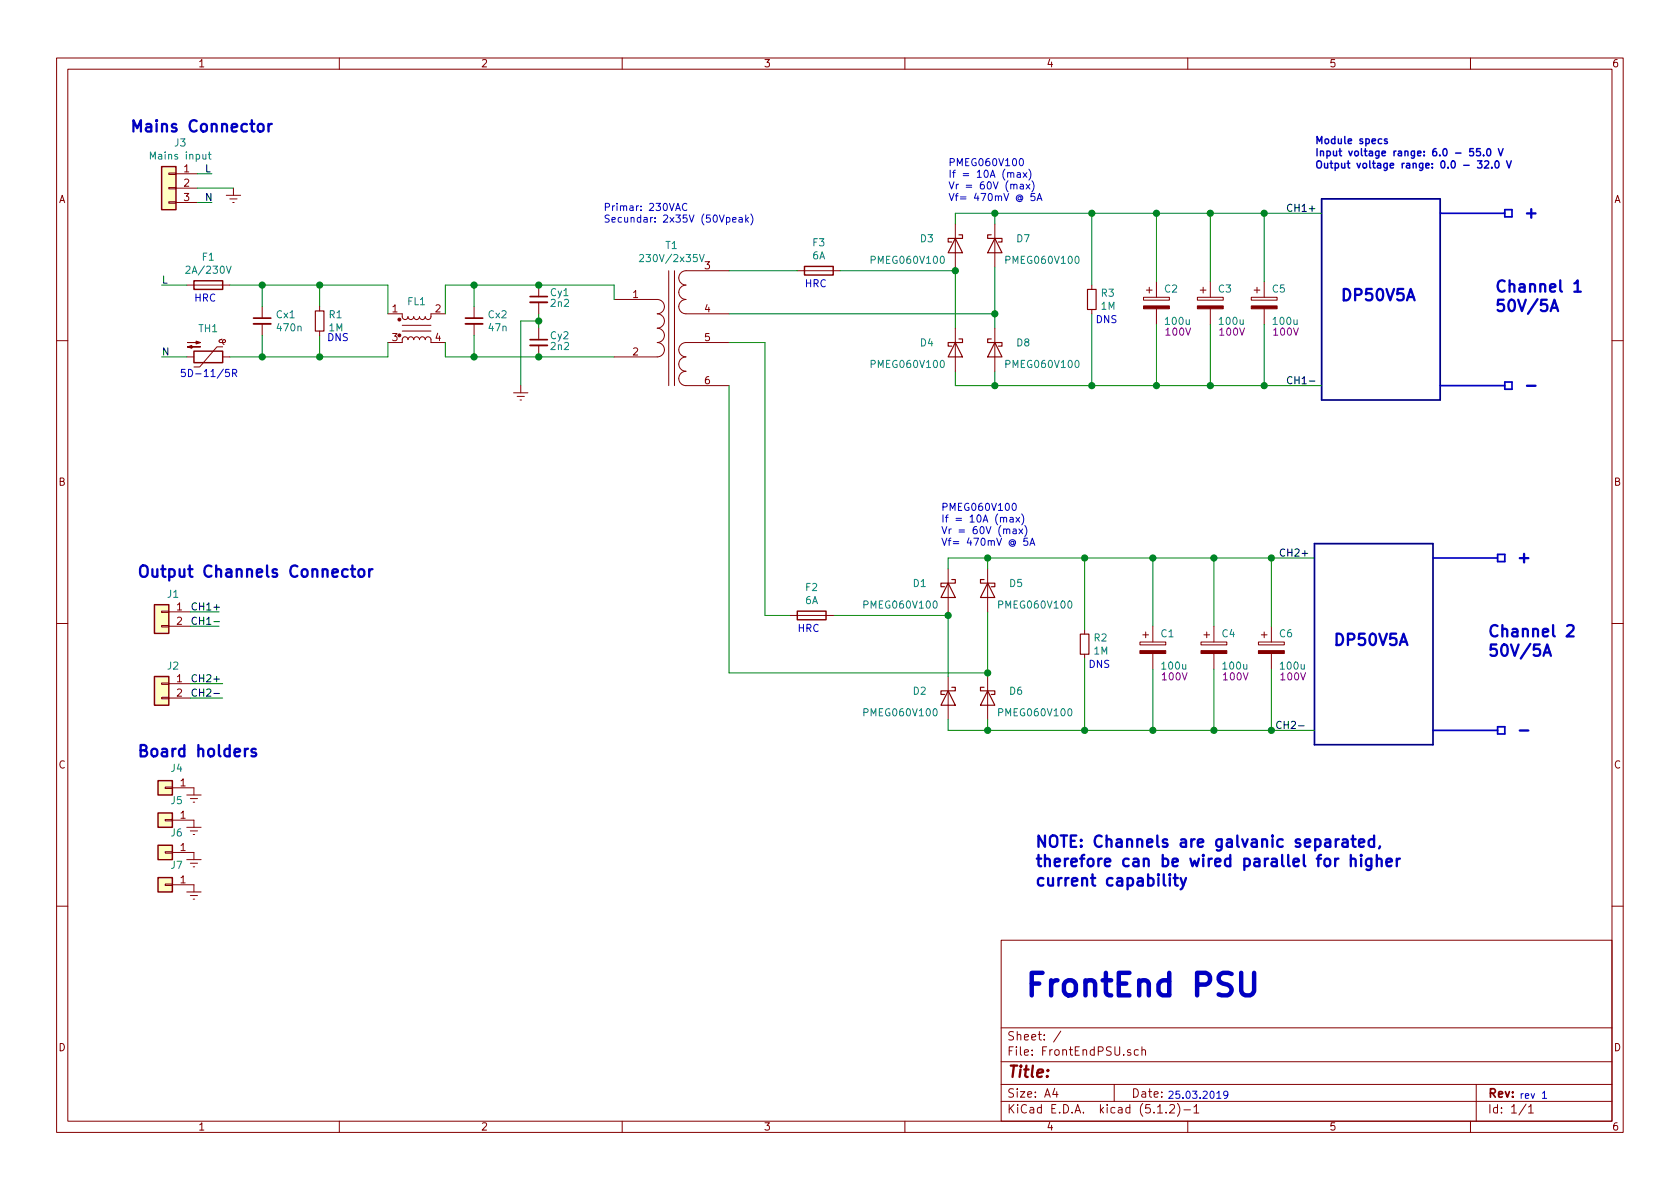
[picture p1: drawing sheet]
<svg xmlns="http://www.w3.org/2000/svg" width="297mm" height="210mm" viewBox="0 0 297 210" stroke-linecap="round" stroke-linejoin="round" font-family="sans-serif">
<g fill="none" stroke="#840000" stroke-width=".18">
<path d="M10 10.3h277v189.9h-277zM12 12.2h273v186.1h-273zM60 10.3v1.9M110 10.3v1.9M160 10.3v1.9M210 10.3v1.9M260 10.3v1.9M29.8 35.7h1.3v.2h-1.3zM29.8 33.1h1.3v.3h-1.3zM29.8 30.6h1.3v.3h-1.3zM31.1 30.7h3.8M31.1 33.3h3.8"/>
<path d="M31.1 35.8h3.8M40 34.5h2.5M40.6 35.2h1.3M41.1 35.8h.3M41.3 33.3v1.2M168.9 39.6v7.6M175.9 39.6v7.6M33 50.4h7.6M39.2 59.9l-.1 .2h-.2l-.2 .3 .2 .2h.8l.2-.2-.1-.3h-.3l-.2 .3 .1 .4 .2 .1M46.4 54.2v2.1M46.4 57.3v2M56.5 54.2v.8"/>
<path d="M56.5 58.5v.8M68.6 55.5h2.5v.7l.5 .3 .3-.1 .2-.4 .1 .3 .4 .2 .3-.1 .3-.4 .1 .3 .3 .2 .4-.1 .2-.4 .3 .5 .5-.1 .2-.4 .2 .4 .4 .1 .4-.3v-.7h2.5M71.1 57.5h5.1M71.1 58.5h5.1M83.8 54.2v2.1M83.8 57.3v2M95.2 50.4v2M95.2 53.5v2M95.2 58v2.1M108.6 53h7.6a1.27 1.27 0 0 1 1.3 1.2 1.27 1.27 0 0 1-1.3 1.3 1.27 1.27 0 0 1 1.3 1.3 1.27 1.27 0 0 1-1.3 1.2 1.27 1.27 0 0 1 1.3 1.3 1.27 1.27 0 0 1-1.3 1.3 1.27 1.27 0 0 1 1.3 1.2 1.27 1.27 0 0 1-1.3 1.3h-7.6M118.2 47.9v20.3M119.3 47.9v20.3"/>
<path d="M128.9 47.9h-7.6a1.27 1.27 0 0 0-1.3 1.2 1.27 1.27 0 0 0 1.3 1.3 1.27 1.27 0 0 0-1.3 1.3 1.27 1.27 0 0 0 1.3 1.3 1.27 1.27 0 0 0-1.3 1.2 1.27 1.27 0 0 0 1.3 1.3h7.6M141 47.9h7.6M168.9 58v7.7M175.9 58v7.7M193 50.4v.8M193 54.7v.8M202.2 52.6h4.6v.5h-4.6zM202.7 51.3h1M203.2 50.8v1M204.5 49.8v2.8M204.5 54.6v2.8M211.7 52.6h4.6v.5h-4.6z"/>
<path d="M212.2 51.3h1M212.7 50.8v1M214 49.8v2.8M214 54.6v2.8M221.2 52.6h4.6v.5h-4.6zM221.7 51.3h1.1M222.2 50.8v1M223.5 49.8v2.8M223.5 54.6v2.8M10 60.2h2M33 63.1h1.3M39.4 61.3h-1l-3.1 3.6h-1"/>
<path d="M39.4 63.1h1.2M68.6 60.6h2.5v-.7l.4-.3 .5 .1 .1 .4 .2-.4 .2-.1 .5 .1 .2 .4 .1-.4 .3-.1 .4 .1 .2 .4 .1-.4 .3-.1 .4 .1 .2 .4 .2-.4 .4-.1 .4 .3v.7h2.5M90.8 69.5h2.5M91.4 70.1h1.3M91.9 70.7h.3M92.1 68.2v1.3M95.2 61.1v2M128.9 60.6h-7.6a1.27 1.27 0 0 0-1.3 1.2 1.27 1.27 0 0 0 1.3 1.3 1.27 1.27 0 0 0-1.3 1.3 1.27 1.27 0 0 0 1.3 1.3 1.27 1.27 0 0 0-1.3 1.2 1.27 1.27 0 0 0 1.3 1.3h7.6M285 60.2h2M10 110.3h2M28.6 110.6h1.2v.3h-1.2zM28.6 108.1h1.2v.2h-1.2z"/>
<path d="M29.8 108.2h3.9M29.8 110.7h3.9M139.7 108.8h7.6M167.6 100.6v7.6M167.6 119.6v7.6M174.6 100.6v7.6M174.6 119.6v7.6M191.8 111.4v.7M191.8 115.7v.8M201.5 113.5h4.6v.5h-4.6zM202.1 112.3h1M202.6 111.8v1"/>
<path d="M203.8 110.7v2.8M203.8 115.6v2.8M212.3 113.5h4.6v.5h-4.6zM212.9 112.3h1M213.4 111.8v1M214.6 110.7v2.8M214.6 115.6v2.8M222.5 113.5h4.6v.5h-4.6zM223 112.3h1M223.5 111.8v1M224.8 110.7v2.8M224.8 115.6v2.8"/>
<path d="M285 110.3h2M28.6 123.3h1.2v.3h-1.2zM28.6 120.8h1.2v.2h-1.2zM29.2 139.2h1.3v.2h-1.3zM29.8 120.9h3.9M29.8 123.4h3.9M30.5 139.3h3.8v1.3M29.2 144.9h1.3v.3h-1.3zM29.2 150.6h1.3v.3h-1.3zM29.2 156.3h1.3v.3h-1.3zM30.5 145h3.8v1.3M30.5 150.7h3.8v1.3"/>
<path d="M30.5 156.5h3.8v1.2M33 140.6h2.6M33 146.3h2.6M33 152h2.6M33 157.7h2.6M33.7 141.2h1.2M33.7 146.9h1.2M33.7 152.6h1.2M33.7 158.4h1.2M34.2 141.9h.2M34.2 147.6h.2M34.2 153.3h.2"/>
<path d="M34.2 159h.2M10 160.2h2M177 166.3h108v32h-108zM285 160.2h2M60 198.3v1.9M110 198.3v1.9M160 198.3v1.9M177 194.8h108M177 191.8h108M177 187.8h108M177 181.8h108M186.5 192.5l-.4 1h1"/>
<path d="M186.8 193v1M187.6 182.3l-1.3 2M197 191.8v3M199.9 185.7l-.4-.1-.2 .2 .1 .2 .5 .2v.3h-.6M201.3 185.7l-.5-.1-.2 .3v.6l.2 .1 .5-.1M201.9 185.7l.2-.1 .4 .1v.9M201.9 185.1v1.5M204.7 196.8h.8M206.2 196.7v.1M206.8 195.5l.2-.2h.4l.2 .2 .1 .3-.1 .2-.8 .8h.9M208.2 195.1a1.71 1.71 0 0 1 0 2.3M209.3 196.3h1.2"/>
<path d="M210 198.3v1.9M211.1 195.8l.4-.5v1.5M211.1 196.8h.9M260 198.3v1.9M261 191.8v6.5M269.8 195.2l-1.2 2M270.3 195.8l.4-.5v1.5M270.3 196.8h.8"/>
</g>
<g fill="#ffffc2" stroke="#ffffc2" stroke-width=".18">
<path d="M28.6 29.5h2.5v7.6h-2.5z"/>
<path d="M27.3 106.9h2.5v5.1h-2.5z"/>
<path d="M27.3 119.6h2.5v5.1h-2.5z"/>
<path d="M27.9 138h2.6v2.6h-2.6z"/>
<path d="M27.9 143.8h2.6v2.5h-2.6z"/>
<path d="M27.9 149.5h2.6v2.5h-2.6z"/>
<path d="M27.9 155.2h2.6v2.5h-2.6z"/>
</g>
<path d="M28.6 29.5h2.5v7.6h-2.5zM34.3 49.7h5.1v1.5h-5.1zM142.2 47.1h5.1v1.5h-5.1zM34.3 62.1h5.1v2h-5.1zM27.3 106.9h2.5v5.1h-2.5zM27.3 119.6h2.5v5.1h-2.5zM141 108.1h5v1.5h-5zM27.9 138h2.6v2.6h-2.6zM27.9 143.8h2.6v2.5h-2.6zM27.9 149.5h2.6v2.5h-2.6zM27.9 155.2h2.6v2.5h-2.6z" fill="none" stroke="#840000" stroke-width=".25"/>
<path d="M36.8 27.3h.5M37 26.9v1.1l.3 .1M32.9 47.2l.5-.1 .2 .3v.2l-.8 .7h.8M40 47.1l.4 1.2 .5-1.2M113.1 45.1l.5-.1 .2 .4-.1 .2-.7 .7h.8M123.7 45l.4 1.3 .4-1.3" fill="none" stroke="#008484" stroke-width=".18"/>
<g fill="none" stroke="#008400" stroke-width=".18">
<path d="M34.9 35.8h2.6M34.9 30.7h2.6M34.9 33.3h6.4M175.9 37.7v1.9M193 37.7v12.7M204.5 37.7v12.1M214 37.7v12.1M223.5 37.7v12.1M233.7 37.7h-64.8v1.9M28.6 50.4h4.4M40.6 50.4h28v5.1M46.4 50.4v3.8"/>
<path d="M46.4 59.3v3.8M56.5 50.4v3.8M56.5 59.3v3.8M83.8 50.4v3.8M83.8 59.3v3.8M95.2 55.5v2.5M95.2 56.8h-3.1v11.4M108.6 53v-2.6h-29.9v5.1M128.9 47.9h12.1M128.9 55.5h47M148.6 47.9h20.3M168.9 47.2v10.8"/>
<path d="M175.9 47.2v10.8M193 55.5v12.7M204.5 57.4v10.8M214 57.4v10.8M223.5 57.4v10.8M28.6 63.1h4.4M68.6 60.6v2.5h-28M78.7 60.6v2.5h29.9M128.9 60.6h6.4v48.2h4.4M128.9 68.2v50.8h45.7M168.9 65.7v2.5h64.8M175.9 65.7v2.5"/>
<path d="M174.6 98.7v1.9M191.8 98.7v12.7M203.8 98.7v12M214.6 98.7v12M224.8 98.7v12M232.4 98.7h-64.8v1.9M33.7 108.2h5M33.7 110.7h5M147.3 108.8h20.3M167.6 108.2v11.4M174.6 108.2v11.4M191.8 116.5v12.7"/>
<path d="M203.8 118.4v10.8M214.6 118.4v10.8M224.8 118.4v10.8M33.7 120.9h5.7M33.7 123.4h5.7M167.6 127.2v2h64.8M174.6 127.2v2"/>
</g>
<g fill="#840000" stroke="#840000" stroke-width=".18">
<path d="M33.1 60.6h2.3l-.7 .2v-.5l.7 .3z"/>
<path d="M33.1 61.3l.8-.2v.5l-.8-.3h2.3z"/>
<path d="M202.2 54.1h4.6v.5h-4.6z"/>
<path d="M211.7 54.1h4.6v.5h-4.6z"/>
<path d="M201.5 115.1h4.6v.5h-4.6z"/>
<path d="M212.3 115.1h4.6v.5h-4.6z"/>
<path d="M221.2 54.1h4.6v.5h-4.6z"/>
<path d="M222.5 115.1h4.6v.5h-4.6z"/>
<circle cx="70.6" cy="56.5" r=".25"/>
</g>
<path d="M44.8 57.3h3.1M82.3 57.3h3M93.7 53.5h3.1M93.7 61.1h3.1" fill="none" stroke="#840000" stroke-width=".33"/>
<path d="M44.8 56.3h3.1M82.3 56.3h3M93.7 52.4h3.1M93.7 60.1h3.1" fill="none" stroke="#840000" stroke-width=".3"/>
<g fill="#008400" stroke="#008400" stroke-width=".25">
<circle cx="46.4" cy="63.1" r=".51"/>
<circle cx="46.4" cy="50.4" r=".51"/>
<circle cx="56.5" cy="63.1" r=".51"/>
<circle cx="83.8" cy="63.1" r=".51"/>
<circle cx="95.3" cy="50.4" r=".51"/>
<circle cx="193" cy="37.7" r=".51"/>
<circle cx="193" cy="68.2" r=".51"/>
<circle cx="204.5" cy="37.7" r=".51"/>
<circle cx="204.5" cy="68.2" r=".51"/>
<circle cx="191.8" cy="98.7" r=".51"/>
<circle cx="191.8" cy="129.2" r=".51"/>
<circle cx="203.8" cy="98.7" r=".51"/>
<circle cx="214.6" cy="98.7" r=".51"/>
<circle cx="224.8" cy="98.7" r=".51"/>
<circle cx="203.8" cy="129.2" r=".51"/>
<circle cx="214.6" cy="129.2" r=".51"/>
<circle cx="224.8" cy="129.2" r=".51"/>
<circle cx="214" cy="37.7" r=".51"/>
<circle cx="223.5" cy="37.7" r=".51"/>
<circle cx="223.5" cy="68.2" r=".51"/>
<circle cx="214" cy="68.2" r=".51"/>
<circle cx="175.9" cy="68.2" r=".51"/>
<circle cx="168.9" cy="47.9" r=".51"/>
<circle cx="175.9" cy="55.5" r=".51"/>
<circle cx="175.9" cy="37.7" r=".51"/>
<circle cx="167.6" cy="108.8" r=".51"/>
<circle cx="174.6" cy="119" r=".51"/>
<circle cx="174.6" cy="98.7" r=".51"/>
<circle cx="174.6" cy="129.2" r=".51"/>
<circle cx="95.3" cy="63.1" r=".51"/>
<circle cx="95.3" cy="56.8" r=".51"/>
<circle cx="83.8" cy="50.4" r=".51"/>
<circle cx="56.5" cy="50.4" r=".51"/>
</g>
<g fill="none" stroke="#0000c2" stroke-width=".18">
<path d="M119.5 37.2l.4-1.2 .4 1.2M119.6 36.9h.6M121.4 36.1a.6 .6 0 0 0-.8 .4 .6 .6 0 0 0 .6 .7l.2-.1M129.5 38.9l.6-.1v-.3l-.4-.1-.2 .2 .1 .6h.5M130.7 38.5h.5v.8M131.2 38.8h-.4l-.2 .2 .1 .2h.5M131.9 38v1.3M132 38.8l.3 .5M132.3 38.4l-.4 .5M132.7 37.8a1.4 1.4 0 0 1 0 2M179.9 30.6h.4l.1 .8M180.3 28.2l.2-.2a.67 .67 0 0 1 .5 .7 .67 .67 0 0 1-.5 .6l-.3-.5z"/>
<path d="M180.4 30.8l-.4 .1-.2 .2 .1 .2h.5M180.4 32.6h.5v.8M180.9 30.5l.7 .9M180.9 32.9h-.4l-.2 .2 .2 .3h.4M181.4 32.6l.7 .8M181.6 30.5l-.7 .9M181.9 29.9a1.47 1.47 0 0 1 0 1.9M182.1 32.6l-.7 .8M182.4 32a1.4 1.4 0 0 1 0 1.9M183 34.2h-.7v.6l.1-.1 .6 .1v.6l-.2 .1-.5-.1M183.4 35.5l.4-1.3 .4 1.3M183.5 35.1h.6"/>
<path d="M40.5 65.3h-.6v.6l.4-.1 .3 .3v.3l-.3 .2-.4-.1M41.1 66l.6-.1 .2-.1-.1-.3-.2-.2h-.5v1.3M41.4 66l.5 .6M178.6 91.5h.5v.8M179.1 89.1l.1-.1a.67 .67 0 0 1 .5 .6 .67 .67 0 0 1-.5 .7l-.3-.5zM179.1 91.8h-.4l-.2 .2 .1 .3h.5M179.1 93.6h.5l.1 .8M179.6 91.5l.7 .8M179.7 93.8l-.5 .1-.1 .2 .1 .3 .5-.1M180.2 93.5l.6 .9M180.3 91.5l-.7 .8M180.6 90.9a1.47 1.47 0 0 1 0 1.9"/>
<path d="M180.8 93.5l-.6 .9M181.2 92.9a1.4 1.4 0 0 1 0 2M181.7 95.2h-.6l-.1 .6 .2-.1 .5 .1v.5l-.2 .1-.5-.1M182.1 96.4l.4-1.2 .5 1.2M182.2 96.1h.6M215.1 194.2h.8M217.1 193.5l-.3 .2h-.3l-.1-.2 .1-.5h.3l.2 .1a.84 .84 0 0 1-.3 1.1h-.2M272.7 193.3l.4-.3v1.2M272.7 194.2h.8"/>
</g>
<path d="M219.5 172v3.3l.1 .3a1.3 1.3 0 0 0 1.8 .2l.3-.5v-3.3" fill="none" stroke="#0000c2" stroke-width=".79"/>
<g fill="none" stroke="#840000" stroke-width=".2">
<path d="M55.8 55h1.5v3.5h-1.5zM168.9 42.2l1.3 2.5h-2.6zM169.5 41.5h.7v.7h-2.6v.6h.7M169.5 59.9h.7v.7h-2.6v.6h.7M175.3 41.5h-.7v.7h2.6v.6h-.7M175.3 59.9h-.7v.7h2.6v.6h-.7M175.9 42.2l1.3 2.5h-2.6zM192.3 51.2h1.5v3.5h-1.5zM168.9 60.6l1.3 2.5h-2.6zM175.9 60.6l1.3 2.5h-2.6zM167.6 103.1l1.3 2.6h-2.5zM168.3 102.5h.6v.6h-2.5v.7h.6"/>
<path d="M174 102.5h-.6v.6h2.5v.7h-.6M174.6 103.1l1.3 2.6h-2.5zM191 112.1h1.5v3.6h-1.5zM167.6 122.2l1.3 2.5h-2.5zM168.3 121.5h.6v.7h-2.5v.6h.6M174 121.5h-.6v.7h2.5v.6h-.6M174.6 122.2l1.3 2.5h-2.5z"/>
</g>
<g fill="none" stroke="#0000c2" stroke-width=".41">
<path d="M45.7 22a.54 .54 0 0 1 .9 .3v.6a.54 .54 0 0 1-.5 .4 .54 .54 0 0 1-.5-.4v-.6zM47.5 21.9v1.4M48.1 21.9l-.4 .1-.2 .3M274.2 55l.6-2 .7 2M274.3 54.4h1M278.4 50.1l.5-.5v2M278.4 51.6h1.1M270 68.2h1.5M62.3 100v1.7l.1 .2 .4 .1M62 100.7h.8M63.6 100.8a.54 .54 0 0 1 .8 .2v.6a.54 .54 0 0 1-.5 .4 .54 .54 0 0 1-.5-.4v-.6zM65.3 100.7v1.3"/>
<path d="M65.9 100.7l-.4 .1-.2 .2M272.9 116l.7-2 .6 2M273.1 115.4h.9M277.1 110.7l.3-.2h.5a.45 .45 0 0 1 .3 .6v.3l-1.2 1.1h1.2M45.2 132.5l-.2-.1-.4 .1-.2 .2 .2 .3a.67 .67 0 0 1 .7 .4l-.3 .4-.6-.2M268.7 129.2h1.5M207.5 155.3h.8M207.8 154.6v1.7l.1 .2 .4 .1M208.7 155.3l.5 1.3M209.7 155.3l-.7 1.8-.3 .2M237.4 148.5l.2-.1 .6 .1 .1 1.3M238.3 148.9l-.7 .1a.39 .39 0 0 0-.3 .4 .39 .39 0 0 0 .3 .4l.7-.1"/>
<path d="M238.8 152a.52 .52 0 0 1 .8-.1l.1 1.3M238.8 151.2v2M238.9 148.4h.8M239.2 147.7v1.7l.1 .3 .4 .1M240.3 149.1l.9-.2-.1-.4-.5-.1-.3 .3 .1 1 .2 .1 .5-.1M240.7 151.2l-.1 .1 .1 .1v-.2v.2M240.7 151.8v1.4M242.5 151.8v1.7a.54 .54 0 0 1-.9 .2M242.5 151.9l-.6-.1-.4 .4v.6l.2 .3 .2 .1 .6-.1M243 148.5l-.6-.1-.4 .4v.6l.2 .3 .2 .1 .6-.1M243 147.7v2.1M243.4 152a.49 .49 0 0 1 .9 .1v1.1"/>
<path d="M243.4 151.2v2M244 149.7l-.2 .3M245.1 152.5l1-.2-.1-.4-.6-.1-.3 .3 .1 1 .2 .1 .6-.1M247 151.8v1.4M247.5 151.8l-.4 .1-.1 .3"/>
</g>
<path d="M231.5 36.9h1M231.5 67.4h1M230.2 97.9h1M37.8 107.4h1M37.8 109.9h1M37.8 120.1h1M37.8 122.6h1M229.6 128.3h1" fill="none" stroke="#000" stroke-width=".18"/>
<path d="M233.7 35.2h20.9v35.5h-20.9zM232.4 96.1h21v35.6h-21z" fill="none" stroke="#000084" stroke-width=".3"/>
<path d="M245.3 24.6h-.3l-.2 .1v.2l.5 .1v.3h-.5M260.5 26.3h-.6l-.1 .6 .2-.1h.5v.6l-.2 .2-.5-.2M261.2 28.4h.8l-.4 .5 .4 .2v.4l-.2 .2-.6-.1M261.7 26.3h-.6l-.1 .6 .2-.1 .5 .1v.5l-.2 .2-.5-.2M262.3 27.4v.2M262.5 28.6l.5-.2 .2 .4v.2l-.8 .7h.8M263 26.4l.2-.1a.69 .69 0 0 1 .4 .6 .69 .69 0 0 1-.4 .7l-.3-.3v-.2zM263.8 29.6v.1M264.4 28.6l.2-.2a.67 .67 0 0 1 .5 .7 .67 .67 0 0 1-.5 .6l-.2-.2-.1-.3zM264.9 26.3l.4 1.3 .5-1.3M266.4 28.4l.4 1.3 .4-1.3" fill="none" stroke="#0000c2" stroke-width=".25"/>
<path d="M254.6 37.7h11.5M266.1 37.1h1.2v1.2h-1.2zM254.6 68.2h11.5M266.1 67.6h1.2v1.2h-1.2zM253.4 98.7h11.4M264.8 98h1.3v1.3h-1.3zM253.4 129.2h11.4M264.8 128.5h1.3v1.3h-1.3z" fill="none" stroke="#0000c2" stroke-width=".3"/>
<text font-size="5.6" fill="#0000c2" x="181" y="176.2">FrontEnd PSU</text>
<g font-size="2.8" fill="#0000c2">
<text x="22.9" y="23.4">Mains Connector</text>
<text x="269.2" y="38.6">+</text>
<text x="236.9" y="53.2">DP50V5A</text>
<text x="264.2" y="51.7">Channel 1</text>
<text x="264.2" y="55.1">50V/5A</text>
<text x="268" y="99.6">+</text>
<text x="24.1" y="102.1">Output Channels Connector</text>
<text x="262.9" y="112.6">Channel 2</text>
<text x="235.6" y="114.2">DP50V5A</text>
<text x="262.9" y="116.1">50V/5A</text>
<text x="24.1" y="133.9">Board holders</text>
<text x="182.9" y="149.9">NOTE: Channels are galvanic separated,</text>
<text x="182.9" y="153.3">therefore can be wired parallel for higher</text>
<text x="182.9" y="156.7">current capability</text>
</g>
<text font-size="2.8" fill="#840000" x="178" y="190.5">Title:</text>
<g font-size="2.1" fill="#840000">
<text x="178" y="184">Sheet: /</text>
<text x="178" y="186.7">File: FrontEndPSU.sch</text>
<text x="178" y="196.9">KiCad E.D.A. kicad (5.1.2)-1</text>
<text x="178" y="194.1">Size: A4</text>
<text x="200" y="194.1">Date:</text>
<text x="263" y="194.1">Rev:</text>
<text x="263" y="196.9">Id: 1/1</text>
</g>
<g font-size="1.8" fill="#840000">
<text x="35" y="11.9">1</text>
<text x="85" y="11.9">2</text>
<text x="135" y="11.9">3</text>
<text x="185" y="11.9">4</text>
<text x="235" y="11.9">5</text>
<text x="285" y="11.9">6</text>
<text x="10.4" y="35.9">A</text>
<text x="32.5" y="30.5">1</text>
<text x="32.5" y="33">2</text>
<text x="32.5" y="35.6">3</text>
<text x="285.4" y="35.9">A</text>
<text x="124.6" y="47.6">3</text>
<text x="111.9" y="52.7">1</text>
<text x="69.4" y="55.2">1</text>
<text x="77" y="55.2">2</text>
<text x="124.6" y="55.2">4</text>
<text x="69.4" y="60.3">3</text>
<text x="77" y="60.3">4</text>
<text x="111.9" y="62.9">2</text>
<text x="124.6" y="60.3">5</text>
<text x="124.6" y="67.9">6</text>
<text x="10.4" y="85.9">B</text>
<text x="285.4" y="85.9">B</text>
<text x="31.3" y="107.9">1</text>
<text x="31.3" y="110.5">2</text>
<text x="31.3" y="120.6">1</text>
<text x="31.3" y="123.2">2</text>
<text x="10.4" y="135.9">C</text>
<text x="285.4" y="135.9">C</text>
<text x="31.9" y="139.1">1</text>
<text x="31.9" y="144.8">1</text>
<text x="31.9" y="150.5">1</text>
<text x="31.9" y="156.2">1</text>
<text x="10.4" y="185.9">D</text>
<text x="285.4" y="185.9">D</text>
<text x="35" y="199.9">1</text>
<text x="85" y="199.9">2</text>
<text x="135" y="199.9">3</text>
<text x="185" y="199.9">4</text>
<text x="235" y="199.9">5</text>
<text x="285" y="199.9">6</text>
</g>
<g font-size="1.8" fill="#008484">
<text x="27" y="28.2">Mains input</text>
<text x="30.9" y="25.9">J3</text>
<text x="35.8" y="46.1">F1</text>
<text x="113.9" y="46.3">230V/2x35V</text>
<text x="117.7" y="44">T1</text>
<text x="143.7" y="45.9">6A</text>
<text x="143.8" y="43.6">F3</text>
<text x="154.3" y="46.7">PMEG060V100</text>
<text x="162.8" y="42.8">D3</text>
<text x="178.2" y="46.7">PMEG060V100</text>
<text x="179.8" y="42.8">D7</text>
<text x="33.4" y="48.4">2A/230V</text>
<text x="72.1" y="54">FL1</text>
<text x="97.3" y="52.4">Cy1</text>
<text x="194.7" y="52.5">R3</text>
<text x="205.9" y="51.7">C2</text>
<text x="215.5" y="51.7">C3</text>
<text x="225" y="51.7">C5</text>
<text x="35.2" y="58.7">TH1</text>
<text x="48.9" y="56.3">Cx1</text>
<text x="49.1" y="58.6">470n</text>
<text x="58.2" y="58.6">1M</text>
<text x="58.2" y="56.3">R1</text>
<text x="86.4" y="56.3">Cx2</text>
<text x="86.5" y="58.6">47n</text>
<text x="97.3" y="60">Cy2</text>
<text x="97.5" y="54.3">2n2</text>
<text x="194.7" y="54.8">1M</text>
<text x="206.2" y="57.4">100u</text>
<text x="215.7" y="57.4">100u</text>
<text x="225.2" y="57.4">100u</text>
<text x="97.5" y="61.9">2n2</text>
<text x="154.3" y="65.1">PMEG060V100</text>
<text x="162.8" y="61.3">D4</text>
<text x="178.2" y="65.1">PMEG060V100</text>
<text x="179.8" y="61.3">D8</text>
<text x="29.6" y="105.7">J1</text>
<text x="142.4" y="106.8">6A</text>
<text x="142.5" y="104.5">F2</text>
<text x="153.1" y="107.6">PMEG060V100</text>
<text x="161.5" y="103.8">D1</text>
<text x="176.9" y="107.6">PMEG060V100</text>
<text x="178.5" y="103.8">D5</text>
<text x="193.5" y="113.4">R2</text>
<text x="205.3" y="112.7">C1</text>
<text x="216.1" y="112.7">C4</text>
<text x="226.3" y="112.7">C6</text>
<text x="29.6" y="118.4">J2</text>
<text x="193.4" y="115.7">1M</text>
<text x="205.6" y="118.4">100u</text>
<text x="216.4" y="118.4">100u</text>
<text x="226.5" y="118.4">100u</text>
<text x="161.5" y="122.9">D2</text>
<text x="178.5" y="122.9">D6</text>
<text x="153.1" y="126.7">PMEG060V100</text>
<text x="176.9" y="126.7">PMEG060V100</text>
<text x="30.3" y="136.5">J4</text>
<text x="30.3" y="142.2">J5</text>
<text x="30.3" y="147.9">J6</text>
<text x="30.3" y="153.6">J7</text>
</g>
<g font-size="1.8" fill="#0000c2">
<text x="167.6" y="29.4">PMEG060V100</text>
<text x="232.4" y="25.5">Module specs</text>
<text x="232.4" y="27.6">Input voltage range: 6.0 - 55.0 V</text>
<text x="232.4" y="29.8">Output voltage range: 0.0 - 32.0 V</text>
<text x="167.6" y="31.4">If = 10A (max)</text>
<text x="167.6" y="33.5">Vr = 60V (max)</text>
<text x="167.6" y="35.6">Vf= 470mV @ 5A</text>
<text x="106.7" y="37.3">Primar: 230VAC</text>
<text x="106.7" y="39.4">Secundar: 2x35V (50Vpeak)</text>
<text x="34.3" y="53.3">HRC</text>
<text x="142.2" y="50.8">HRC</text>
<text x="193.7" y="57.1">DNS</text>
<text x="57.8" y="60.3">DNS</text>
<text x="31.7" y="66.7">5D-11/5R</text>
<text x="166.4" y="90.3">PMEG060V100</text>
<text x="166.4" y="92.4">If = 10A (max)</text>
<text x="166.4" y="94.5">Vr = 60V (max)</text>
<text x="166.4" y="96.5">Vf= 470mV @ 5A</text>
<text x="141" y="111.8">HRC</text>
<text x="192.4" y="118.1">DNS</text>
<text x="206.4" y="194.3">25.03.2019</text>
<text x="268.6" y="194.3">rev 1</text>
</g>
<g font-size="1.8">
<text x="36.2" y="30.5">L</text>
<text x="36.2" y="35.6">N</text>
<text x="227.3" y="37.5">CH1+</text>
<text x="28.6" y="50.2">L</text>
<text x="28.6" y="62.9">N</text>
<text x="227.3" y="67.9">CH1-</text>
<text x="226.1" y="98.4">CH2+</text>
<text x="33.7" y="107.9">CH1+</text>
<text x="33.7" y="110.5">CH1-</text>
<text x="33.7" y="120.6">CH2+</text>
<text x="33.7" y="123.2">CH2-</text>
<text x="225.4" y="128.9">CH2-</text>
</g>
<g font-size="1.8" fill="#840084">
<text x="206.2" y="59.4">100V</text>
<text x="215.7" y="59.4">100V</text>
<text x="225.3" y="59.4">100V</text>
<text x="205.6" y="120.3">100V</text>
<text x="216.4" y="120.3">100V</text>
<text x="226.5" y="120.3">100V</text>
</g>
</svg>
